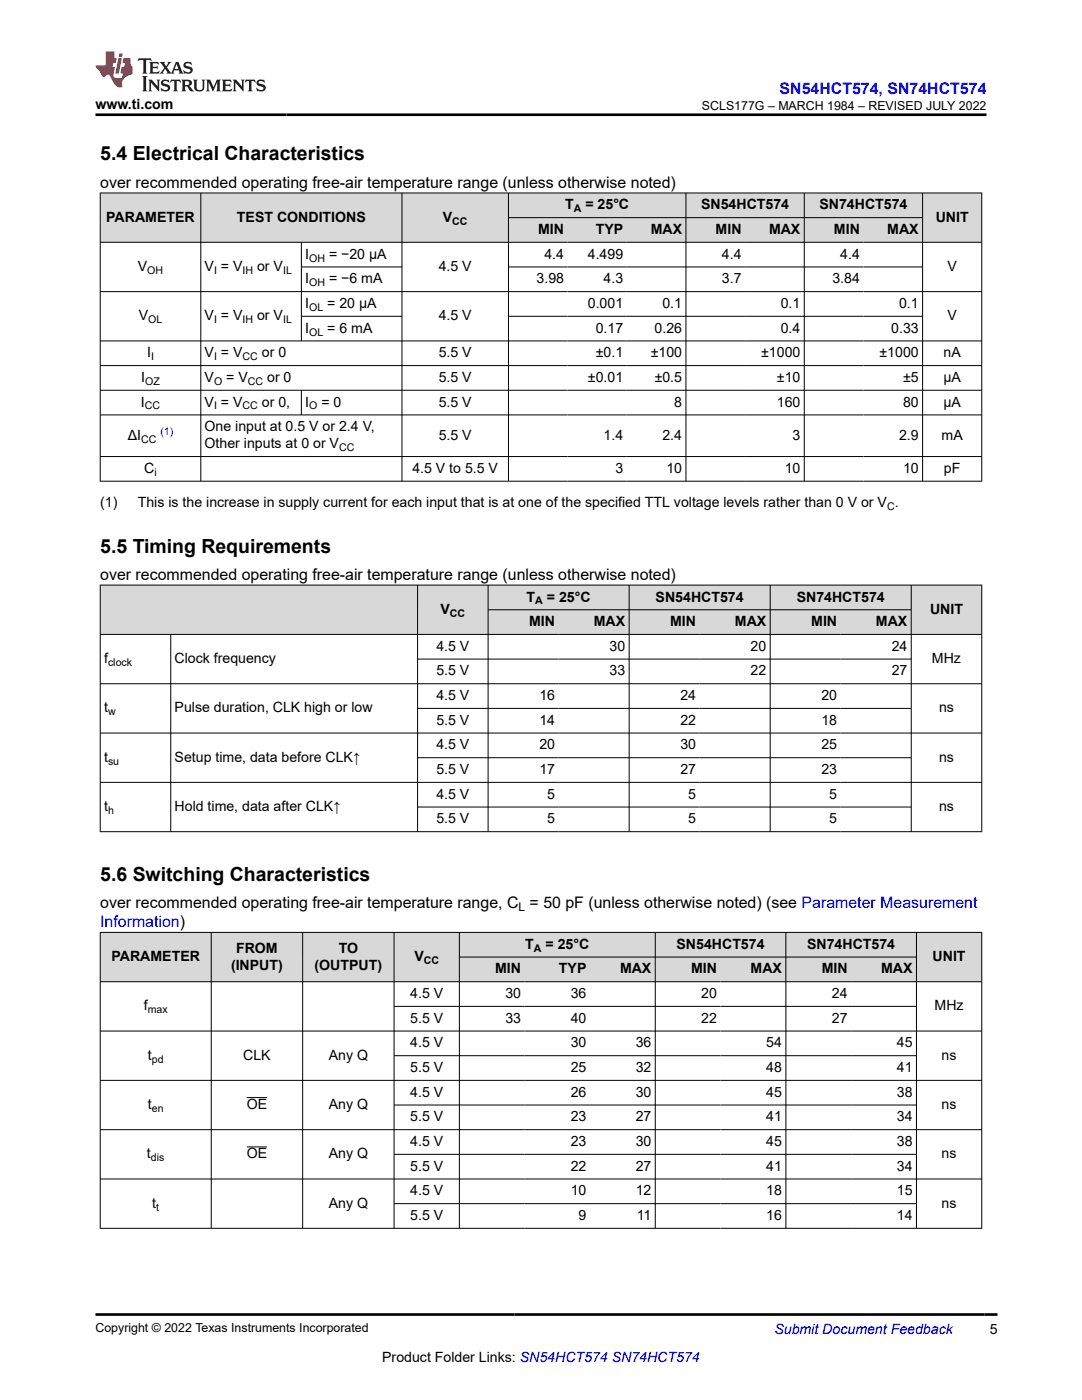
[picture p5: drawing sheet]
<svg xmlns="http://www.w3.org/2000/svg" width="216mm" height="279mm" viewBox="0 0 216 279" stroke-linecap="round" stroke-linejoin="round" font-family="sans-serif">
<g fill="#d8d8d8">
<path d="M20 38.5h175.9v4.9h-175.9z" fill-rule="evenodd"/>
<path d="M20.1 38.6h19.9v9.7h-19.9z" fill-rule="evenodd"/>
<path d="M40.1 38.6h40v9.7h-40z" fill-rule="evenodd"/>
<path d="M80.3 38.6h21.1v9.7h-21.1z" fill-rule="evenodd"/>
<path d="M101.5 38.6h35.3v4.8h-35.3z" fill-rule="evenodd"/>
<path d="M136.9 38.6h23.5v4.8h-23.5z" fill-rule="evenodd"/>
<path d="M160.5 38.6h23.5v4.8h-23.5z" fill-rule="evenodd"/>
<path d="M184.2 38.6h11.6v9.7h-11.6z" fill-rule="evenodd"/>
<path d="M101.5 43.5h11.8v4.8h-11.8z" fill-rule="evenodd"/>
<path d="M113.3 43.5h11.8v4.8h-11.8z" fill-rule="evenodd"/>
<path d="M125.1 43.5h11.7v4.8h-11.7z" fill-rule="evenodd"/>
<path d="M136.9 43.5h11.8v4.8h-11.8z" fill-rule="evenodd"/>
<path d="M148.7 43.5h11.7v4.8h-11.7z" fill-rule="evenodd"/>
<path d="M160.5 43.5h11.8v4.8h-11.8z" fill-rule="evenodd"/>
<path d="M172.3 43.5h11.7v4.8h-11.7z" fill-rule="evenodd"/>
</g>
<g fill="none" stroke="#000" stroke-width=".2">
<path d="M19.9 38.5h176.1M20 38.5v57.6M40.1 38.5v57.6M80.2 38.5v57.6M101.5 38.5v57.6M136.9 38.5v57.6M160.5 38.5v57.6M184.1 38.5v57.6M195.9 38.5v57.6M19.9 48.4h176.1M19.9 58.2h176.1M60.1 48.4v19.7"/>
<path d="M60.1 53.3h20.2M101.5 43.4h82.7M101.5 53.3h82.7M19.9 68h176.1M19.9 73h176.1M19.9 77.9h176.1M60.1 77.9v5M60.1 63.1h20.2M101.5 63.1h82.7M19.9 82.8h176.1M19.9 91.1h176.1M19.9 96h176.1"/>
</g>
<g fill="#d8d8d8">
<path d="M20 116.8h175.9v4.9h-175.9z" fill-rule="evenodd"/>
<path d="M20.1 116.8h63.2v9.8h-63.2z" fill-rule="evenodd"/>
<path d="M83.4 116.8h13.9v9.8h-13.9z" fill-rule="evenodd"/>
<path d="M97.5 116.8h28v4.8h-28z" fill-rule="evenodd"/>
<path d="M125.6 116.8h28v4.8h-28z" fill-rule="evenodd"/>
<path d="M153.7 116.8h28.1v4.8h-28.1z" fill-rule="evenodd"/>
<path d="M181.9 116.8h13.9v9.8h-13.9z" fill-rule="evenodd"/>
<path d="M97.5 121.8h14v4.8h-14z" fill-rule="evenodd"/>
<path d="M111.5 121.8h14v4.8h-14z" fill-rule="evenodd"/>
<path d="M125.6 121.8h14v4.8h-14z" fill-rule="evenodd"/>
<path d="M139.6 121.8h14v4.8h-14z" fill-rule="evenodd"/>
<path d="M153.7 121.8h14.1v4.8h-14.1z" fill-rule="evenodd"/>
<path d="M167.8 121.8h14v4.8h-14z" fill-rule="evenodd"/>
</g>
<g fill="none" stroke="#000" stroke-width=".2">
<path d="M19.9 116.8h176.1M20 116.7v49.3M83.3 116.7v49.3M97.4 116.7v49.3M125.5 116.7v49.3M153.7 116.7v49.3M181.8 116.7v49.3M195.9 116.7v49.3M19.9 126.6h176.1M19.9 136.5h176.1M34.1 126.6v39.4M83.3 131.5h98.6"/>
<path d="M97.4 121.7h84.5M19.9 146.3h176.1M19.9 156.1h176.1M83.3 141.4h98.6M83.3 151.2h98.6M19.9 166h176.1M83.3 161.1h98.6"/>
</g>
<g fill="#d8d8d8">
<path d="M20 186.1h175.9v4.9h-175.9z" fill-rule="evenodd"/>
<path d="M20.1 186.1h22v9.8h-22z" fill-rule="evenodd"/>
<path d="M42.2 186.1h18.1v9.8h-18.1z" fill-rule="evenodd"/>
<path d="M60.5 186.1h18.1v9.8h-18.1z" fill-rule="evenodd"/>
<path d="M78.7 186.1h12.9v9.8h-12.9z" fill-rule="evenodd"/>
<path d="M91.7 186.1h39v4.8h-39z" fill-rule="evenodd"/>
<path d="M130.8 186.1h25.9v4.8h-25.9z" fill-rule="evenodd"/>
<path d="M156.9 186.1h25.9v4.8h-25.9z" fill-rule="evenodd"/>
<path d="M182.9 186.1h12.9v9.8h-12.9z" fill-rule="evenodd"/>
<path d="M91.7 191.1h13v4.8h-13z" fill-rule="evenodd"/>
<path d="M104.7 191.1h13v4.8h-13z" fill-rule="evenodd"/>
<path d="M117.7 191.1h13v4.8h-13z" fill-rule="evenodd"/>
<path d="M130.8 191.1h13v4.8h-13z" fill-rule="evenodd"/>
<path d="M143.8 191.1h12.9v4.8h-12.9z" fill-rule="evenodd"/>
<path d="M156.9 191.1h12.9v4.8h-12.9z" fill-rule="evenodd"/>
<path d="M169.8 191.1h13v4.8h-13z" fill-rule="evenodd"/>
</g>
<g fill="none" stroke="#000" stroke-width=".2">
<path d="M19.9 186.1h176.1M19.9 195.9h176.1M20 186v59.2M42.2 186v59.2M60.4 186v59.2M78.6 186v59.2M91.7 186v59.2M91.7 191h91.2M130.8 186v59.2M156.8 186v59.2M182.9 186v59.2M195.9 186v59.2"/>
<path d="M19.9 205.8h176.1M19.9 215.6h176.1M49.2 219h4.1M78.6 200.8h104.3M78.6 210.7h104.3M19.9 225.5h176.1M19.9 235.3h176.1M49.2 228.9h4.1M78.6 220.5h104.3M78.6 230.4h104.3M19.9 245.1h176.1M78.6 240.2h104.3"/>
</g>
<path d="M27.7 11.6l-.2 .6 .5-.2h.6v.1v2.2l-.2 .4h1l-.2-.4v-2.2v-.1h.5l.5 .2-.1-.6zM29.8 12.4l.2 .3v1.6l-.2 .4h1.9l.1-.6a1.08 1.08 0 0 1-1.3 .2v-.7h.6l.4 .2v-.7l-.4 .2h-.6v-.5l.2-.2a1 1 0 0 1 1 .3l-.1-.5zM31.8 12.4l1 1.1-1 1.2h.9l-.2-.2 .4-.8 .5 .8-.2 .2h1.6l-.2-.2 .1-.5h1l.1 .5-.1 .2h.9l-.2-.4-.8-1.9h-.5l-1 2.1-.8-1.1 .9-1h-.8l.2 .2-.5 .6-.3-.6 .1-.2zM35.2 12.8l.4 1h-.8zM36.8 12.5a.65 .65 0 0 0-.2 .7 .65 .65 0 0 0 .6 .5l.7 .1 .1 .3a.79 .79 0 0 1-.7 .4 .79 .79 0 0 1-.7-.5l.1 .7 .2-.1a.93 .93 0 0 0 1.1 0 .93 .93 0 0 0 .4-.9 1.46 1.46 0 0 0-1.2-.6l-.1-.3a1.09 1.09 0 0 1 1.2 .2l-.2-.6-.1 .1-.6-.2zM28.4 15.2l.2 .4v2.2l-.2 .4h1l-.2-.4v-2.2l.2-.4zM29.6 15.9l.2 .4v1.5l-.2 .4h.8l-.3-.4v-1.3l1.7 1.8v-2l.2-.4h-.8l.2 .2 .1 1.1-1.2-1.3zM32.3 16a.65 .65 0 0 0-.2 .8 .65 .65 0 0 0 .7 .4l.6 .2 .1 .2a.79 .79 0 0 1-.7 .4 .79 .79 0 0 1-.7-.5l.1 .7 .2-.1a.93 .93 0 0 0 1.1 .1 .93 .93 0 0 0 .4-1 1.46 1.46 0 0 0-1.2-.5l-.1-.4a1.09 1.09 0 0 1 1.2 .2l-.2-.6-.1 .1-.6-.1zM34.1 15.9l-.1 .6a.63 .63 0 0 1 .7-.3l.1 1.6-.3 .4h1l-.2-.4v-1.6a.66 .66 0 0 1 .8 .3l-.1-.6zM36.2 15.9l.2 .4v1.5l-.2 .4h.9l-.2-.2v-.7h.5l.1 .2a.79 .79 0 0 0 1.2 .6l-1-.9a.61 .61 0 0 0 .6-.6 .61 .61 0 0 0-.5-.7zM36.9 16.2h.2a.47 .47 0 0 1 .5 .1 .47 .47 0 0 1 .1 .5l-.2 .1-.6 .1zM38.5 15.9l.2 .2a2.27 2.27 0 0 0 .4 2 1.04 1.04 0 0 0 1.7-.7v-1.3l.2-.2h-.8l.2 .4v1.1a.6 .6 0 0 1-.6 .6 .6 .6 0 0 1-.6-.6v-1.1l.3-.4zM41.1 15.9l.2 .4v1.5l-.2 .4h.7l-.2-.4v-1.4l.9 1.9 .8-1.9v1.4l-.2 .4h1l-.3-.4v-1.5l.3-.4h-.8l-.7 1.5-.7-1.5zM44.3 15.9l.2 .4v1.5l-.2 .4h1.9l.1-.6a1.09 1.09 0 0 1-1.3 .2v-.7h.6l.4 .2v-.6l-.4 .2h-.6v-.6l.2-.1a1.01 1.01 0 0 1 1 .3l-.1-.6zM46.4 15.9l.3 .4v1.5l-.3 .4h.8l-.2-.4v-1.3l1.6 1.8v-2l.2-.4h-.7l.2 .2v1.1l-1.2-1.3zM49 15.9l-.1 .6a.63 .63 0 0 1 .8-.3v1.6l-.3 .4h1l-.2-.4v-1.6a.66 .66 0 0 1 .8 .3l-.1-.6zM51.4 16a.65 .65 0 0 0-.2 .8 .65 .65 0 0 0 .6 .4l.6 .2 .2 .2a.79 .79 0 0 1-.8 .4 .79 .79 0 0 1-.6-.5l.1 .7 .2-.1a.93 .93 0 0 0 1 .1 .93 .93 0 0 0 .5-1 1.46 1.46 0 0 0-1.3-.5l-.1-.4a1.09 1.09 0 0 1 1.3 .2l-.2-.6-.2 .1-.5-.1z" fill="#231f20"/>
<path d="M21.1 10.3v2.7h-2.1l.1 .4 .9 1a.95 .95 0 0 0 .9 .9 .59 .59 0 0 1 .6-.4 .59 .59 0 0 1 .5 .3l.4 .8a1.59 1.59 0 0 0 2.1 1.4 1.61 1.61 0 0 1 1-2.3l1-.3-.1-1.5a1.59 1.59 0 0 1-.4-1.7h-1.4l-.2 .9h.5l-.1 .9h-.5l-.2 .9v.3l.4 .1-.2 .9h-.6a.73 .73 0 0 1-1.1-.7l.3-1.5h-.5l.2-.9h.5l.2-.9h-.5v-1.3zM23.6 11.6l-.6 3.1h.7l.6-3.1zM23.8 10.7l-.1 .6h.7l.1-.6z" fill="#ed1c24"/>
<path d="M19.1 22.9h177.8M19.1 262.3h179.9" fill="none" stroke="#000" stroke-width=".53"/>
<g font-size="3.9">
<text x="20" y="32">5.4 Electrical Characteristics</text>
<text x="20" y="110.3">5.5 Timing Requirements</text>
<text x="20" y="175.8">5.6 Switching Characteristics</text>
</g>
<g font-size="3.2" fill="#00f">
<text x="155.6" y="18.7">SN54HCT574, SN74HCT574</text>
<text x="20" y="185">Information)</text>
</g>
<g font-size="3.2">
<text x="20" y="37.5">over recommended operating free-air temperature range (unless otherwise noted)</text>
<text x="20" y="115.7">over recommended operating free-air temperature range (unless otherwise noted)</text>
<text x="20" y="181.2">over recommended operating free-air temperature range, C = 50 pF (unless otherwise noted) (see Parameter Measurement</text>
</g>
<g font-size="2.8">
<text x="19.1" y="21.8">www.ti.com</text>
<text x="112.8" y="41.8">T</text>
<text x="116.8" y="41.8">= 25°C</text>
<text x="139.9" y="41.8">SN54HCT574</text>
<text x="163.5" y="41.8">SN74HCT574</text>
<text x="21.2" y="44.2">PARAMETER</text>
<text x="47.3" y="44.2">TEST CONDITIONS</text>
<text x="88.4" y="44.2">V</text>
<text x="107.4" y="46.7">MIN</text>
<text x="118.9" y="46.7">TYP</text>
<text x="129.8" y="46.7">MAX</text>
<text x="142.8" y="46.7">MIN</text>
<text x="153.4" y="46.7">MAX</text>
<text x="166.4" y="46.7">MIN</text>
<text x="177.1" y="46.7">MAX</text>
<text x="186.7" y="44.2">UNIT</text>
<text x="60.9" y="51.6">I</text>
<text x="65.6" y="51.6">= −20 μA</text>
<text x="108.6" y="51.6">4.4</text>
<text x="117.3" y="51.6">4.499</text>
<text x="144" y="51.6">4.4</text>
<text x="167.7" y="51.6">4.4</text>
<text x="27.5" y="54.1">V</text>
<text x="40.8" y="54.1">V = V</text>
<text x="51.3" y="54.1">or V</text>
<text x="60.9" y="56.6">I</text>
<text x="65.6" y="56.6">= −6 mA</text>
<text x="87.5" y="54.1">4.5 V</text>
<text x="107.1" y="56.6">3.98</text>
<text x="120.4" y="56.6">4.3</text>
<text x="144" y="56.6">3.7</text>
<text x="166.1" y="56.6">3.84</text>
<text x="189.1" y="54.1">V</text>
<text x="27.7" y="63.9">V</text>
<text x="40.8" y="63.9">V = V</text>
<text x="51.3" y="63.9">or V</text>
<text x="60.9" y="61.5">I</text>
<text x="65.3" y="61.5">= 20 μA</text>
<text x="87.5" y="63.9">4.5 V</text>
<text x="117.3" y="61.5">0.001</text>
<text x="132.2" y="61.5">0.1</text>
<text x="155.8" y="61.5">0.1</text>
<text x="179.4" y="61.5">0.1</text>
<text x="189.1" y="63.9">V</text>
<text x="29.3" y="71.3">I</text>
<text x="40.8" y="71.3">V = V</text>
<text x="52.2" y="71.3">or 0</text>
<text x="60.9" y="66.4">I</text>
<text x="65.3" y="66.4">= 6 mA</text>
<text x="87.5" y="71.3">5.5 V</text>
<text x="118.9" y="66.4">0.17</text>
<text x="118.9" y="71.3">±0.1</text>
<text x="129.8" y="71.3">±100</text>
<text x="130.6" y="66.4">0.26</text>
<text x="151.9" y="71.3">±1000</text>
<text x="155.8" y="66.4">0.4</text>
<text x="175.5" y="71.3">±1000</text>
<text x="177.8" y="66.4">0.33</text>
<text x="188.3" y="71.3">nA</text>
<text x="28.2" y="76.2">I</text>
<text x="40.8" y="76.2">V</text>
<text x="45.2" y="76.2">= V</text>
<text x="53.3" y="76.2">or 0</text>
<text x="87.5" y="76.2">5.5 V</text>
<text x="117.3" y="76.2">±0.01</text>
<text x="130.6" y="76.2">±0.5</text>
<text x="155" y="76.2">±10</text>
<text x="180.2" y="76.2">±5</text>
<text x="188.2" y="76.2">μA</text>
<text x="28.1" y="81.2">I</text>
<text x="40.8" y="81.2">V = V</text>
<text x="52.2" y="81.2">or 0,</text>
<text x="60.9" y="81.2">I</text>
<text x="64.1" y="81.2">= 0</text>
<text x="87.5" y="81.2">5.5 V</text>
<text x="134.5" y="81.2">8</text>
<text x="155" y="81.2">160</text>
<text x="180.2" y="81.2">80</text>
<text x="188.2" y="81.2">μA</text>
<text x="25.5" y="87.8">ΔI</text>
<text x="40.8" y="86.1">One input at 0.5 V or 2.4 V,</text>
<text x="40.8" y="89.5">Other inputs at 0 or V</text>
<text x="87.5" y="87.8">5.5 V</text>
<text x="120.4" y="87.8">1.4</text>
<text x="132.2" y="87.8">2.4</text>
<text x="158.1" y="87.8">3</text>
<text x="179.4" y="87.8">2.9</text>
<text x="187.9" y="87.8">mA</text>
<text x="28.8" y="94.4">C</text>
<text x="82.3" y="94.4">4.5 V to 5.5 V</text>
<text x="122.8" y="94.4">3</text>
<text x="133" y="94.4">10</text>
<text x="156.6" y="94.4">10</text>
<text x="180.2" y="94.4">10</text>
<text x="188.4" y="94.4">pF</text>
<text x="20" y="101.2">(1)</text>
<text x="27.5" y="101.2">This is the increase in supply current for each input that is at one of the specified TTL voltage levels rather than 0 V or V .</text>
<text x="87.9" y="122.5">V</text>
<text x="105.1" y="120">T</text>
<text x="105.6" y="125">MIN</text>
<text x="109.1" y="120">= 25°C</text>
<text x="118.5" y="125">MAX</text>
<text x="130.8" y="120">SN54HCT574</text>
<text x="133.7" y="125">MIN</text>
<text x="146.6" y="125">MAX</text>
<text x="159" y="120">SN74HCT574</text>
<text x="161.9" y="125">MIN</text>
<text x="174.8" y="125">MAX</text>
<text x="185.6" y="122.5">UNIT</text>
<text x="87.1" y="129.9">4.5 V</text>
<text x="121.6" y="129.9">30</text>
<text x="149.8" y="129.9">20</text>
<text x="177.9" y="129.9">24</text>
<text x="20.8" y="132.3">f</text>
<text x="34.8" y="132.3">Clock frequency</text>
<text x="87.1" y="134.8">5.5 V</text>
<text x="121.6" y="134.8">33</text>
<text x="149.8" y="134.8">22</text>
<text x="177.9" y="134.8">27</text>
<text x="186" y="132.3">MHz</text>
<text x="20.8" y="142.2">t</text>
<text x="34.8" y="142.2">Pulse duration, CLK high or low</text>
<text x="87.1" y="139.7">4.5 V</text>
<text x="107.6" y="139.7">16</text>
<text x="135.8" y="139.7">24</text>
<text x="163.9" y="139.7">20</text>
<text x="187.4" y="142.2">ns</text>
<text x="87.1" y="144.6">5.5 V</text>
<text x="87.1" y="149.6">4.5 V</text>
<text x="107.6" y="144.6">14</text>
<text x="107.6" y="149.6">20</text>
<text x="135.8" y="144.6">22</text>
<text x="135.8" y="149.6">30</text>
<text x="163.9" y="144.6">18</text>
<text x="163.9" y="149.6">25</text>
<text x="20.8" y="152">t</text>
<text x="34.8" y="152">Setup time, data before CLK↑</text>
<text x="87.1" y="154.5">5.5 V</text>
<text x="107.6" y="154.5">17</text>
<text x="135.8" y="154.5">27</text>
<text x="163.9" y="154.5">23</text>
<text x="187.4" y="152">ns</text>
<text x="20.8" y="161.9">t</text>
<text x="34.8" y="161.9">Hold time, data after CLK↑</text>
<text x="87.1" y="159.4">4.5 V</text>
<text x="109.2" y="159.4">5</text>
<text x="137.3" y="159.4">5</text>
<text x="165.5" y="159.4">5</text>
<text x="187.4" y="161.9">ns</text>
<text x="87.1" y="164.3">5.5 V</text>
<text x="109.2" y="164.3">5</text>
<text x="137.3" y="164.3">5</text>
<text x="165.5" y="164.3">5</text>
<text x="22.2" y="191.8">PARAMETER</text>
<text x="47.1" y="190.1">FROM</text>
<text x="67.6" y="190.1">TO</text>
<text x="82.7" y="191.8">V</text>
<text x="104.8" y="189.4">T</text>
<text x="108.9" y="189.4">= 25°C</text>
<text x="135" y="189.4">SN54HCT574</text>
<text x="161.1" y="189.4">SN74HCT574</text>
<text x="186.1" y="191.8">UNIT</text>
<text x="46.1" y="193.5">(INPUT)</text>
<text x="62.8" y="193.5">(OUTPUT)</text>
<text x="98.8" y="194.3">MIN</text>
<text x="111.5" y="194.3">TYP</text>
<text x="123.7" y="194.3">MAX</text>
<text x="137.9" y="194.3">MIN</text>
<text x="149.8" y="194.3">MAX</text>
<text x="164" y="194.3">MIN</text>
<text x="175.8" y="194.3">MAX</text>
<text x="28.7" y="201.7">f</text>
<text x="81.9" y="199.2">4.5 V</text>
<text x="100.8" y="199.2">30</text>
<text x="113.9" y="199.2">36</text>
<text x="139.9" y="199.2">20</text>
<text x="166" y="199.2">24</text>
<text x="186.5" y="201.7">MHz</text>
<text x="81.9" y="204.1">5.5 V</text>
<text x="81.9" y="209">4.5 V</text>
<text x="100.8" y="204.1">33</text>
<text x="113.9" y="204.1">40</text>
<text x="113.9" y="209">30</text>
<text x="126.8" y="209">36</text>
<text x="139.9" y="204.1">22</text>
<text x="152.9" y="209">54</text>
<text x="166" y="204.1">27</text>
<text x="179" y="209">45</text>
<text x="29.5" y="211.5">t</text>
<text x="48.5" y="211.5">CLK</text>
<text x="65.6" y="211.5">Any Q</text>
<text x="81.9" y="214">5.5 V</text>
<text x="113.9" y="214">25</text>
<text x="126.8" y="214">32</text>
<text x="152.9" y="214">48</text>
<text x="179" y="214">41</text>
<text x="187.9" y="211.5">ns</text>
<text x="29.5" y="221.3">t</text>
<text x="49.2" y="221.3">OE</text>
<text x="65.6" y="221.3">Any Q</text>
<text x="81.9" y="218.9">4.5 V</text>
<text x="113.9" y="218.9">26</text>
<text x="126.8" y="218.9">30</text>
<text x="152.9" y="218.9">45</text>
<text x="179" y="218.9">38</text>
<text x="187.9" y="221.3">ns</text>
<text x="81.9" y="223.8">5.5 V</text>
<text x="113.9" y="223.8">23</text>
<text x="126.8" y="223.8">27</text>
<text x="152.9" y="223.8">41</text>
<text x="179" y="223.8">34</text>
<text x="29.3" y="231.2">t</text>
<text x="49.2" y="231.2">OE</text>
<text x="65.6" y="231.2">Any Q</text>
<text x="81.9" y="228.7">4.5 V</text>
<text x="81.9" y="233.6">5.5 V</text>
<text x="113.9" y="228.7">23</text>
<text x="113.9" y="233.6">22</text>
<text x="126.8" y="228.7">30</text>
<text x="126.8" y="233.6">27</text>
<text x="152.9" y="228.7">45</text>
<text x="152.9" y="233.6">41</text>
<text x="179" y="228.7">38</text>
<text x="179" y="233.6">34</text>
<text x="187.9" y="231.2">ns</text>
<text x="81.9" y="238.6">4.5 V</text>
<text x="113.9" y="238.6">10</text>
<text x="126.8" y="238.6">12</text>
<text x="152.9" y="238.6">18</text>
<text x="179" y="238.6">15</text>
<text x="30.4" y="241">t</text>
<text x="65.6" y="241">Any Q</text>
<text x="81.9" y="243.5">5.5 V</text>
<text x="115.4" y="243.5">9</text>
<text x="127.1" y="243.5">11</text>
<text x="152.9" y="243.5">16</text>
<text x="179" y="243.5">14</text>
<text x="187.9" y="241">ns</text>
<text x="197.5" y="266.1">5</text>
<text x="76.3" y="271.7">Product Folder Links: SN54HCT574 SN74HCT574</text>
</g>
<text font-size="2.8" fill="#00f" x="154.5" y="266.2">Submit Document Feedback</text>
<g font-size="2.5">
<text x="140.1" y="21.9">SCLS177G – MARCH 1984 – REVISED JULY 2022</text>
<text x="19.1" y="265.9">Copyright © 2022 Texas Instruments Incorporated</text>
</g>
<text font-size="2.4" x="103.5" y="181.9">L</text>
<g font-size="2.1">
<text x="90.2" y="44.8">CC</text>
<text x="114.5" y="42.4">A</text>
<text x="61.7" y="52.2">OH</text>
<text x="29.4" y="54.7">OH</text>
<text x="42.7" y="54.7">I</text>
<text x="48.4" y="54.7">IH</text>
<text x="56.5" y="54.7">IL</text>
<text x="61.7" y="57.1">OH</text>
<text x="29.6" y="64.5">OL</text>
<text x="42.7" y="64.5">I</text>
<text x="48.4" y="64.5">IH</text>
<text x="56.5" y="64.5">IL</text>
<text x="61.7" y="62">OL</text>
<text x="30.1" y="71.9">I</text>
<text x="42.7" y="71.9">I</text>
<text x="48.4" y="71.9">CC</text>
<text x="61.7" y="67">OL</text>
<text x="29" y="76.8">OZ</text>
<text x="42.7" y="76.8">O</text>
<text x="49.5" y="76.8">CC</text>
<text x="28.9" y="81.7">CC</text>
<text x="42.7" y="81.7">I</text>
<text x="48.4" y="81.7">CC</text>
<text x="61.7" y="81.7">O</text>
<text x="28.2" y="88.3">CC</text>
<text x="30.8" y="95">i</text>
<text x="67.7" y="90">CC</text>
<text x="177" y="101.8">C</text>
<text x="89.8" y="123.1">CC</text>
<text x="106.8" y="120.6">A</text>
<text x="21.6" y="132.9">clock</text>
<text x="21.6" y="142.8">w</text>
<text x="21.6" y="152.6">su</text>
<text x="21.6" y="162.4">h</text>
<text x="106.5" y="189.9">A</text>
<text x="84.6" y="192.4">CC</text>
<text x="29.5" y="202.2">max</text>
<text x="30.3" y="212.1">pd</text>
<text x="30.3" y="221.9">en</text>
<text x="30.1" y="231.8">dis</text>
<text x="31.2" y="241.6">t</text>
</g>
<text font-size="2.1" fill="#00f" x="32" y="86.8">(1)</text>
</svg>
